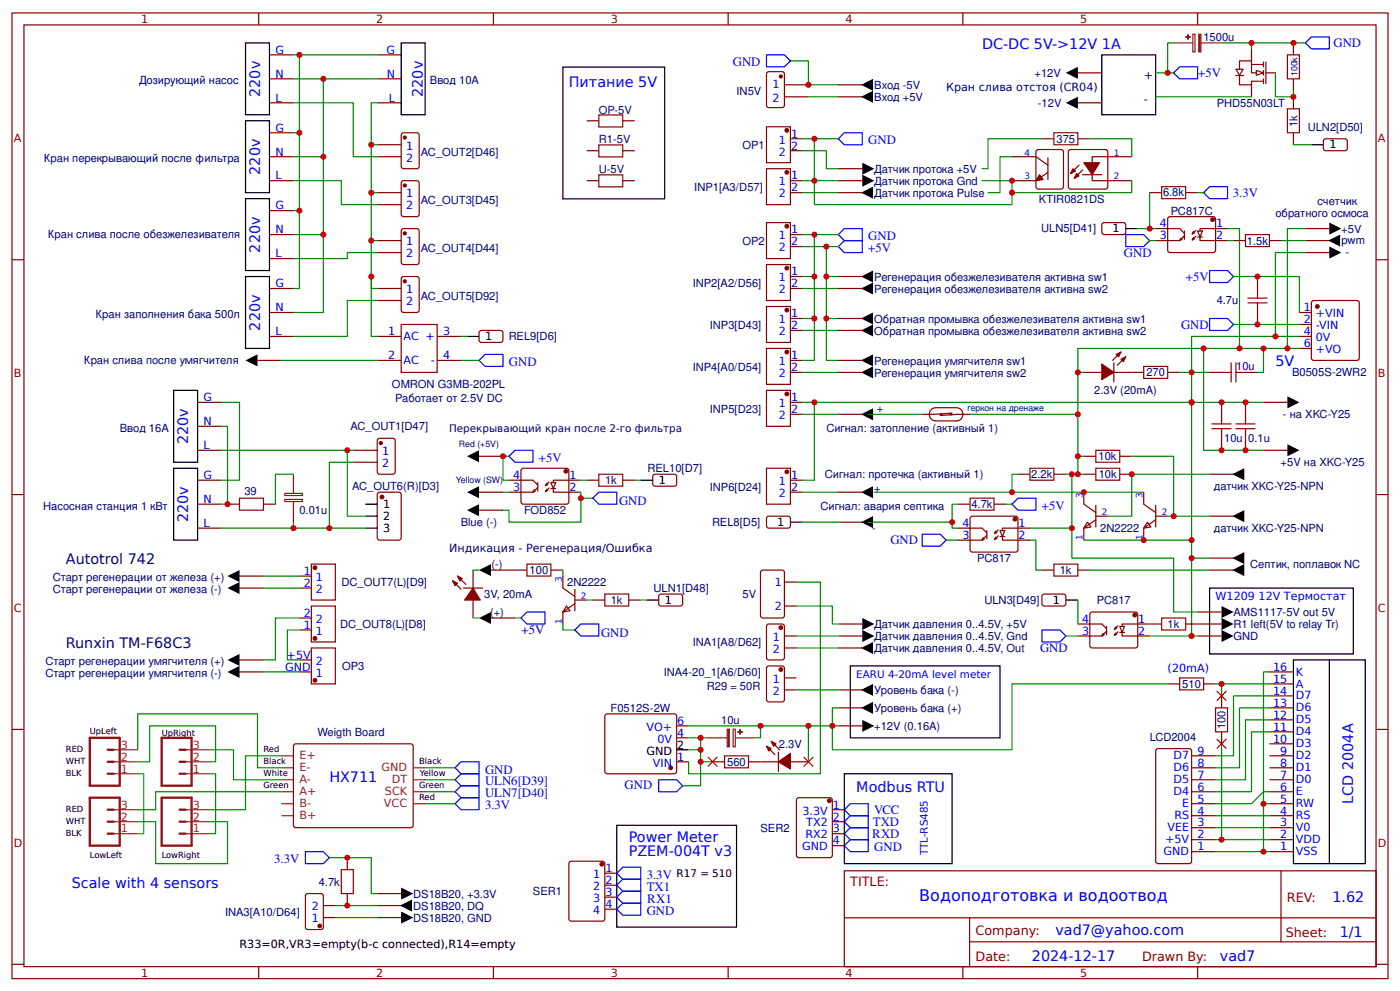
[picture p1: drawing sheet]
<svg xmlns="http://www.w3.org/2000/svg" width="309mm" height="219mm" viewBox="0 0 309 219" stroke-linecap="round" stroke-linejoin="round" font-family="sans-serif">
<g fill="none" stroke="#800" stroke-width=".26">
<path d="M2.6 2.9h304.1v213.2h-304.1zM5.3 5.5h298.7v208h-298.7zM57.1 2.9v2.6M59.5 12.1h5.3M59.5 17.4h5.3M83.3 12.1h5.3M83.3 17.4h5.3M109 2.9v2.6M160.9 2.9v2.6M169.4 16.1l.5-.3h2.9l.4 .3 .1 7.1-.3 .5-3.1 .1-.5-.3zM173.3 18.7h5.3M185.2 18.7h5.3"/>
<path d="M212.7 2.9v2.6M238.1 16.1h5.3M264.6 2.9v2.6M273 16.7h1.7M273 15.3h1.6l-.8 1.3zM273.8 15.3v-1.9h2.7v2.7h2.6M273.8 16.6v2.1h2.7v-.8h2.6M276.5 10.8v2.6M276.5 18.7v2.7M276.5 14.2h2.6M279.1 13.7v1.1M279.1 15.6v1"/>
<path d="M279.1 17.4v1.1M279.7 16.1h2.1M279.7 13.7v4.8M59.5 34.6h5.3M59.5 22.7h5.3M59.5 29.3h5.3M59.5 39.9h5.3M83.3 32h5.3M83.3 34.6h5.3M83.3 22.7h5.3M88.9 29.4l3.2-.1 .4 .3 .1 7.1-.3 .5-3.1 .1-.5-.3-.1-7.2zM129.6 39.9h2.7"/>
<path d="M129.6 33.3h2.7M129.6 26.7h2.7M137.6 39.9h2.6M137.6 33.3h2.6M137.6 26.7h2.6M169.3 37.3h5.3v7.9h-5.3zM169.3 28h5.3v7.9h-5.3zM173.3 21.4h5.3M174.6 39.9h2.7M174.6 30.6h2.7M174.6 33.3h2.7M185.2 39.9h5.3"/>
<path d="M185.2 21.4h5.3M185.2 37.3h5.3M238.1 22.7h5.3M292.4 30.9l.5-.3 4.5 .1 .3 .5-.1 1.8-.5 .3-4.5-.1-.2-.4zM2.6 57.4h2.7M59.5 46.5h5.3M59.5 57.1h5.3M59.5 51.8h5.3M83.3 42.5h5.3M83.3 45.2h5.3M83.3 53.1h5.3M83.3 55.8h5.3"/>
<path d="M88.7 40.2l.5-.3h2.9l.4 .3 .1 7.1-.3 .5h-3.1l-.5-.2zM88.9 50.6l3.2-.1 .4 .2 .1 7.2-.3 .4-3.1 .1-.5-.2-.1-7.2zM169.3 58.4h5.3v8h-5.3zM169.3 49.2h5.3v7.9h-5.3zM174.6 42.5h2.7M174.6 51.8h2.7M174.6 54.5h2.7M185.2 42.5h5.3M304 57.4h2.7M56.9 79.6h5.3M59.5 63.7h5.3M59.5 74.3h5.3"/>
<path d="M59.5 69h5.3M83.3 63.7h5.3M83.3 66.4h5.3M83.3 74.3h5.3M83.3 79.6h5.3M88.6 71.6h8v10.6h-8zM88.7 61.3l.5-.2h2.9l.4 .2 .1 7.2-.3 .4-3.1 .1-.5-.3zM96.6 74.3h5.3M96.6 79.6h5.3M106.1 73h4.8l.2 .5v1.9l-.5 .2-4.5-.1-.3-.4v-1.6zM169.3 67.7h5.3v7.9h-5.3zM169.3 76.9h5.3v8h-5.3z"/>
<path d="M174.6 63.7h2.7M174.6 61.1h2.7M174.6 70.3h2.7M174.6 73h2.7M174.6 79.6h2.7M185.2 63.7h5.3M185.2 61.1h5.3M185.2 70.3h5.3M185.2 73h5.3M185.2 79.6h5.3M247.6 77.7l-1.8 1.9M248.7 78.8l-1.8 1.8"/>
<path d="M277.8 61.1v2.6M277.8 69v2.6M287.1 74.3h2.6M287.1 69h2.6M287.1 71.6h2.6M287.1 76.9h2.6M289.8 66.6l.4-.2h9.6l.4 .2 .1 12.5-.3 .4-9.8 .1-.4-.3zM43.7 99.4h5.2M43.7 88.8h5.2M43.7 94.1h5.2M78.1 99.4h5.2M83.6 96.9l3.2-.1 .4 .2 .1 7.2-.2 .5h-3.2l-.5-.2-.1-7.2z"/>
<path d="M169.3 86.2h5.3v7.9h-5.3zM174.6 88.8h2.7M174.6 82.2h2.7M174.6 91.5h2.7M185.2 82.2h5.3M185.2 91.5h5.3M239.4 82.2h4M246.1 82.2h6.6M246.1 80.1v4.2M258 82.2h2.6M267.2 82.2h2.7M275.2 82.2h2.6"/>
<path d="M2.6 109.2h2.7M43.7 106h5.2M43.7 116.6h5.2M43.7 111.3h5.2M50.3 111.3h2.6M58.2 111.3h2.7M78.1 102.1h5.2M83.6 108.8l4.5-.1 .5 .3v9.7l-.2 .5-4.5 .1-.5-.3-.1-9.8zM105.8 108.7h5.3M105.8 100.8h5.3M105.8 112.7h5.3M112.4 106h5.3l1.1 1.1"/>
<path d="M115.4 103.5h10l.3 .4-.1 7.2-.5 .2h-9.7l-.3-.5v-6.9zM118.3 108.4l-.6 .3h-5.3M118.8 107.6l-1.1 1.1 .3-.5M118.8 106.6v1.8M121 107l-.5 .2M121 108.3l-.5 .3M121.3 106.4l-.8 .8 .3-.5M121.3 107.8l-.8 .8 .3-.6M121.7 106.6h1.1l-.6 1.3zM121.7 107.9h1.1M122.2 107.9v.8h6.1M128.3 106h-6.1v.6"/>
<path d="M129.6 106h2.7M137.6 106h2.6M144.5 104.8h4.7l.3 .5-.1 1.8-.4 .3-4.5-.1-.3-.5v-1.5zM169.3 103.4h5.3v7.9h-5.3zM169.4 114.2l.5-.2 4.5 .1 .2 .4v1.9l-.5 .2h-4.5l-.3-.5zM174.6 106h2.7M174.6 108.7h2.7M185.2 108.7h5.3M185.2 115.3h5.3M211.7 116.6h5.3l1 1.1M211.7 111.3h2.6M214.4 114.2l.4-.2 9.8 .1 .3 .4-.1 7.2-.4 .2-9.8-.1-.3-.4z"/>
<path d="M217.5 119l-.5 .3h-5.3M218 118.2l-1 1.1 .2-.6M218 117.2v1.8M219.6 111.3h2.6M220.3 117.6l-.6 .2M220.3 118.9l-.6 .2M220.5 117l-.8 .8 .3-.5M220.5 118.3l-.8 .8 .3-.5M220.9 117.2h1.1l-.5 1.3zM220.9 118.5h1.1M221.5 118.5v.8h6M224.9 104.7h2.6"/>
<path d="M227.5 116.6h-6v.6M232.8 104.7h2.7M239.4 104.7h2.7M239.4 100.8h2.7M239.4 108.7v2.6l2.7 1.9M240.2 115.3l.8 1.1-1.6 .2zM242.1 114h2.6M242.1 114.8l-2.7 1.8v2.7M242.1 111.6v4.8M247.4 104.7h2.6M247.4 100.8h2.6M252.7 108.7v2.6l2.6 1.9"/>
<path d="M253.5 115.3l.8 1.1-1.6 .2zM255.3 114h2.7M255.3 114.8l-2.6 1.8v2.7M255.3 111.6v4.8M267.2 104.7h5.3M267.2 114h5.3M304 109.2h2.7M52.9 127.2h5.3M52.9 129.9h5.3M66.1 127.2h2.7M66.1 129.9h2.7M66.1 139.1h2.7"/>
<path d="M66.1 136.5h2.7M68.8 124.6h5.3v7.9h-5.3zM68.8 133.8h5.3v8h-5.3zM100 128.3l1.9 1.8M101.1 127.2l1.8 1.9M102.4 129.9h4.2M104.5 125.9v4M104.5 132.5v4M108.5 136.5h5.3M108.5 125.9h7.9M121.7 125.9h2.7M124.4 127.2v2.7l2.6 1.8"/>
<path d="M125.1 133.8l.8 1.1-1.5 .2zM127 132.5h2.6M127 133.3l-2.6 1.8v2.7M127 130.1v4.8M131 132.5h2.6M138.9 132.5h2.7M145.8 131.3h4.8l.2 .4-.1 1.9-.4 .2h-4.5l-.3-.5v-1.6zM168.1 126.2l.4-.3h4.3l.4 .3 .1 9.7-.3 .5-4.5 .1-.4-.3zM169.4 138.1l.5-.3h2.9l.4 .3 .1 7.1-.3 .5h-3.1l-.5-.2zM173.3 128.5h2.6M173.3 133.8h2.6M185.2 137.8h5.3"/>
<path d="M230.2 125.9h2.6M238.1 125.9h2.7M267.2 125.9h5.3M267.2 123.2h5.3M52.9 145.7h5.3M52.9 148.4h5.3M66.1 145.7h2.7M66.1 148.4h2.7M68.8 143.1h5.3v7.9h-5.3zM133.7 157.9l.4-.3 15.1 .1 .3 .5-.1 12.4-.4 .3-15.1-.1-.3-.5zM169.6 147.1h3.2l.4 .2 .1 7.2-.3 .4-3.1 .1-.5-.3-.1-7.1zM173.3 140.4h2.6"/>
<path d="M173.3 143.1h2.6M173.3 149.7h2.6M173.3 152.3h2.6M185.2 140.4h5.3M185.2 143.1h5.3M185.2 152.3h5.3M185.2 156.3h5.3M258 151h2.6M265.9 151h2.7M269.9 153.7v2.6M280.5 148.4h5.3M280.5 156.3h5.3"/>
<path d="M280.5 159h5.3M280.5 153.7h5.3M280.5 151h5.3M2.6 161.1h2.7M65.1 164.3h25.9l.3 .5-.1 17.7-.4 .3-25.7-.1-.3-.5v-17.4zM149.5 168.2h2.6M149.5 162.9h2.6M149.5 160.3h2.6M157.4 168.2h2.7M165.4 168.2h6.6M169.3 164.8l1.9 1.8M170.4 163.7l1.8 1.9"/>
<path d="M172 166.1v4.2M174.6 168.2h4M185.2 160.3h5.3M255.4 165.6l.5-.3h6.8l.5 .3 .1 24.6-.3 .4-7.1 .1-.5-.2zM263.3 177.5h5.3M263.3 174.8h5.3M263.3 172.2h5.3M263.3 169.5h5.3M263.3 166.9h5.3M269.9 161.6v2.7M280.5 177.5h5.3M280.5 174.8h5.3"/>
<path d="M280.5 172.2h5.3M280.5 169.5h5.3M280.5 166.9h5.3M280.5 164.3h5.3M280.5 161.6h5.3M304 161.1h2.7M67.7 197.4l3.2-.1 .5 .3v7.1l-.2 .5-3.2 .1-.5-.3v-7.1zM71.4 200h2.7M76.7 189.4v2.6M76.7 197.3v2.7M83.3 197.3h5.3M83.3 200h5.3"/>
<path d="M125.9 190.3l7.2-.1 .4 .2 .1 12.5-.2 .4-7.2 .1-.5-.2v-12.5zM133.6 192.8h2.7M133.6 195.5h2.7M133.6 198.1h2.7M186.5 192.3h117.5v21.2h-117.5zM263.3 188.1h5.3M263.3 185.4h5.3M263.3 182.8h5.3M263.3 180.1h5.3M280.5 188.1h5.3M280.5 185.4h5.3M280.5 182.8h5.3"/>
<path d="M280.5 180.1h5.3M283 192.3v15.7M2.6 212.9h2.7M57.1 213.5v2.6M71.4 202.6h2.7M83.3 202.6h5.3M109 213.5v2.6M133.6 200.8h2.7M160.9 213.5v2.6M186.6 202.7h117.3M212.7 213.5v2.6M214.2 208h89.7"/>
<path d="M214.2 202.7v10.6M264.6 213.5v2.6M304 212.9h2.7"/>
</g>
<g fill="#800" stroke="#800" stroke-width=".26">
<path d="M169.3 164.8l1.1 .5-.5 .5z"/>
<path d="M170.4 163.7l1 .6-.5 .5z"/>
<path d="M172 168.2l2.6-1.8v3.4z"/>
<path d="M247.6 79.3l1.1-.5-.5 1.1z"/>
<path d="M246.6 78.3l1-.6-.5 1.1z"/>
<path d="M243.4 80.4l2.7 1.8-2.7 1.6z"/>
<path d="M101.1 127.2l1 .5-.5 .6z"/>
<path d="M100 128.3l1.1 .5-.6 .5z"/>
<path d="M104.5 129.9l1.6 2.6h-3.4z"/>
<circle cx="89.4" cy="30.4" r=".33"/>
<circle cx="89.4" cy="41" r=".33"/>
<circle cx="89.4" cy="51.5" r=".33"/>
<circle cx="84.1" cy="97.8" r=".33"/>
<circle cx="89.4" cy="62.1" r=".33"/>
<circle cx="84.4" cy="109.7" r=".4"/>
<circle cx="69.6" cy="125.4" r=".4"/>
<circle cx="173.8" cy="38" r=".4"/>
<circle cx="172.5" cy="16.9" r=".33"/>
<circle cx="173.8" cy="28.8" r=".4"/>
<circle cx="173.8" cy="59.2" r=".4"/>
<circle cx="173.8" cy="50" r=".4"/>
<circle cx="173.8" cy="68.5" r=".4"/>
<circle cx="172.5" cy="138.6" r=".4"/>
<circle cx="133" cy="190.8" r=".4"/>
<circle cx="173.8" cy="77.7" r=".4"/>
<circle cx="173.8" cy="87" r=".4"/>
<circle cx="173.8" cy="104.2" r=".4"/>
<circle cx="69.6" cy="141" r=".4"/>
<circle cx="172.5" cy="147.8" r=".4"/>
<circle cx="148.2" cy="169.5" r=".4"/>
<circle cx="70.6" cy="204.5" r=".4"/>
<circle cx="69.6" cy="150.2" r=".4"/>
<circle cx="291" cy="67.7" r=".4"/>
<circle cx="224.2" cy="114.6" r=".4"/>
<circle cx="125" cy="104.1" r=".4"/>
</g>
<g fill="none" stroke="#000" stroke-width=".26">
<path d="M54.2 9.5h5.3v15.8h-5.3zM88.6 9.5h5.3v15.8h-5.3zM124.4 14.8h22.4v29.1h-22.4zM243.4 12.1h11.9v13.2h-11.9zM54.2 26.7h5.3v15.8h-5.3zM289.7 32h2.7M54.2 43.9h5.3v15.8h-5.3zM54.2 61.1h5.3v15.8h-5.3zM103.2 74.3h2.6M38.4 86.2h5.3v15.9h-5.3zM38.4 103.4h5.3v15.9h-5.3zM80.7 116.6h2.6"/>
<path d="M80.7 111.3h2.6M80.7 114h2.6M141.6 106h2.6M174.6 115.3h2.7M142.9 132.5h2.6M285.8 145.7h15.8v45h-15.8zM293.7 145.7v45M149.5 165.6h2.6M136.3 182.2h26.4v22.5h-26.4z"/>
</g>
<g fill="none" stroke="#080" stroke-width=".26">
<path d="M64.8 12.1h1.3v17.2M64.8 17.4h18.5M66.1 12.1h17.2M71.4 17.4v17.2h-6.6M174.6 13.4h4v5.3h6.6M255.3 16.1h4M64.8 22.7h13.3v11.9h5.2M64.8 39.9h10.6v5.3h7.9M64.8 29.3h1.3v17.2h-1.3M71.4 34.6v17.2h-6.6M82 32v10.5h1.3M83.3 22.7h-1.3v9.3h1.3"/>
<path d="M177.3 30.6h2.6v9.3h5.3M177.3 33.3h5.3v4h2.6M177.3 39.9h2.6M178.6 21.4h6.6M179.9 30.6h5.3M66.1 46.5v17.2h-1.3M71.4 51.8v17.2h-6.6M82 42.5v10.6h1.3M82 53.1v10.6h1.3M83.3 55.8h-6.6v1.3h-11.9M177.3 54.5h5.3v6.6h2.6M177.3 51.8h2.6v9.3h-2.6"/>
<path d="M177.3 42.5h7.9M179.9 51.8h5.3M182.6 54.5h2.6M62.2 79.6h21.1M82 61.1v13.2h1.3M83.3 66.4h-6.6v7.9h-11.9M101.9 74.3h1.3M101.9 79.6h3.9M177.3 63.7h7.9M177.3 73h7.9M179.9 61.1v9.2h-2.6M179.9 70.3v9.3h-2.6"/>
<path d="M182.6 61.1v9.2h2.6M182.6 70.3v9.3h2.6M272.5 61.1h14.6v7.9M272.5 71.6h14.6M279.1 76.9h8M287.1 74.3h-23.8v45h-23.9M48.9 94.1h1.4v17.2h-1.4M48.9 88.8h4v17.2h-4M48.9 99.4h29.2M76.7 99.4v14.6h4M177.3 88.8h2.6v17.2h-2.6M177.3 82.2h7.9"/>
<path d="M177.3 91.5h7.9M179.9 88.8h83.4M191.8 91.5h11.9M214.3 91.5h23.8M238.1 82.2h1.3M260.6 82.2h6.6M277.8 82.2h1.3v-5.3h-41v27.8h-2.6M64.8 104.7h-3.9v6.6M64.8 115.3v1.3M72.8 116.6h7.9M78.1 102.1h-5.3v14.5h-23.9M111.1 108.7h1.3"/>
<path d="M112.4 100.8h-1.3v5.2h1.3M128.3 108.7v1.3h2.7M128.3 110v5.3h-15.9v-2.6h-1.3M128.3 106h1.3M140.2 106h1.4M177.3 108.7h7.9M177.3 115.3h7.9M191.8 115.3h18.5v1.3h1.4M193.1 108.7h59.6M209 119.3h2.7M211.7 111.3h-1.4v4M222.2 111.3h1.4"/>
<path d="M224.9 104.7h-1.3v4M227.5 119.3h1.4v6.6h1.3M236.8 104.7v11.9h-9.3M238.1 100.8h1.3M238.1 104.7h1.3M250 100.8h9.3v13.2h7.9M258 114h1.3M263.3 119.3v3.9h3.9M267.2 104.7h-17.2v9.3h-5.3M58.2 127.2h7.9M58.2 129.9h7.9M66.1 139.1h-2.6v6.6h2.6"/>
<path d="M66.1 136.5h-5.2v9.2h-2.7M104.5 125.9h1.3M104.5 136.5h1.3M113.8 136.5h1.3M124.4 137.8v1.3h2.6M124.4 125.9v1.3M129.6 132.5h1.4M141.6 132.5h1.3M175.9 133.8h8v4h1.3M175.9 128.5h5.3v42.4h-29.1v-2.7M240.8 125.9h26.4M58.2 148.4h7.9"/>
<path d="M175.9 140.4h9.3M175.9 143.1h9.3M175.9 152.3h9.3M185.2 156.3h-1.3v4h-31.8M258 151h-34.4v14.6h-39.7v-5.3h1.3M268.6 151h1.3M280.5 153.7h-8v13.2h-3.9M280.5 156.3h-6.7v13.2h-5.2M280.5 159h-5.3v13.2h-6.6M280.5 148.4h-1.4v29.1M280.5 151h-10.6v2.7M30.4 168.2h2.7v-7.9h14.5v7.9h-1.3"/>
<path d="M30.4 165.6v-8h26.5v11.9h5.3M46.3 170.9h1.3v13.2h-1.3M46.3 165.6h5.3v6.6h10.6M62.2 174.8h-27.8v4h-4M62.2 166.9h-8v11.9h-7.9M93.9 177.5h6.6M93.9 174.8h6.6M93.9 172.2h6.6M93.9 169.5h6.6M152.1 165.6h2.7v7.9h-4M152.1 162.9h2.7v2.7M154.8 162.9h1.3"/>
<path d="M154.8 168.2h2.6M168 160.3v2.6h-1.3M178.6 160.3v7.9M269.9 164.3v21.1M280.5 177.5h-1.4v10.6M280.5 174.8h-1.4l-2.6 2.7h-7.9M280.5 161.6h-4v13.2h-7.9M30.4 181.5h4v9.2h15.9v-9.2h-4M72.8 189.4h9.2v7.9h1.3M74.1 200h9.2M268.6 188.1h11.9M268.6 185.4h11.9"/>
<path d="M268.6 182.8h11.9M268.6 180.1h11.9M74.1 202.6h9.2"/>
</g>
<g fill="none" stroke="#a00000" stroke-width=".26">
<path d="M132.3 25.4h5.3v2.6h-5.3zM132.3 32h5.3v2.6h-5.3zM132.3 38.6h5.3v2.7h-5.3zM275.7 66.9h4.2M275.7 65.8h4.2M277.8 63.7v2.1M277.8 66.9v2.1M242.1 99.4h5.3v2.7h-5.3zM252.7 80.9h5.3v2.7h-5.3zM269.9 82.2h2.1M272 80.1v4.2M273 80.1v4.2"/>
<path d="M273 82.2h2.2M52.9 110h5.3v2.7h-5.3zM132.3 104.7h5.3v2.7h-5.3zM214.3 110h5.3v2.7h-5.3zM227.5 103.4h5.3v2.6h-5.3zM242.1 103.4h5.3v2.6h-5.3zM116.4 124.6h5.3v2.6h-5.3zM133.6 131.2h5.3v2.6h-5.3zM232.8 124.6h5.3v2.6h-5.3zM260.6 149.7h5.3v2.6h-5.3zM268.6 156.3h2.6v5.3h-2.6zM160.1 166.9h5.3v2.6h-5.3z"/>
<path d="M75.4 192h2.7v5.3h-2.7z"/>
</g>
<g fill="#000">
<path d="M190.2 18.7l2.7-1.3v2.7zM235.5 16.1l2.6-1.3v2.6zM190.2 21.4l2.7-1.3v2.6zM190.5 35.9l2.6 1.4-2.6 1.3zM190.5 38.6l2.6 1.3-2.6 1.3zM235.5 22.7l2.6-1.3v2.6zM190.2 42.5l2.7-1.3v2.7zM54.2 79.6l2.7-1.3v2.6zM190.2 61.1l2.7-1.4v2.7zM190.2 63.7l2.7-1.3v2.6zM190.2 70.3l2.7-1.3v2.6zM190.2 73l2.7-1.4v2.7z"/>
<path d="M190.2 79.6l2.7-1.3v2.6zM190.2 82.2l2.7-1.3v2.7zM190.2 91.5l2.7-1.3v2.6zM103.2 108.7l2.6-1.3v2.6zM103.2 100.8l2.6-1.4v2.7zM103.2 112.7l2.6-1.4v2.7zM190.2 108.7l2.7-1.3v2.6zM190.2 115.3l2.7-1.3v2.6zM272.3 104.7l2.6-1.3v2.6zM272.3 114l2.6-1.3v2.6zM50.3 127.2l2.6-1.3v2.6zM50.3 129.9l2.6-1.4v2.7z"/>
<path d="M105.8 125.9l2.7-1.3v2.6zM105.8 136.5l2.7-1.4v2.7zM190.5 136.5l2.6 1.3-2.6 1.3zM272.3 123.2l2.6-1.3v2.7zM272.3 125.9l2.6-1.3v2.6zM50.3 145.7l2.6-1.3v2.7zM50.3 148.4l2.6-1.3v2.6zM190.2 143.1l2.7-1.3v2.6zM190.2 156.3l2.7-1.3v2.6zM190.2 152.3l2.7-1.3v2.7zM190.5 139.1l2.6 1.3-2.6 1.4zM190.5 159l2.6 1.3-2.6 1.3z"/>
<path d="M88.4 200l2.6-1.4v2.7zM88.6 196l2.7 1.3-2.7 1.3zM88.6 201.3l2.7 1.3-2.7 1.3z"/>
</g>
<g fill="none" stroke="#8d2323" stroke-width=".26">
<path d="M62.9 110.3h3.9v.5h-3.9zM62.9 109h3.9v.4h-3.9zM64.8 104.7v4.3M64.8 110.8v4.5M25.1 170.9h5.3M25.1 168.2h5.3M25.1 165.6h5.3M25.1 178.8h5.3M41 170.9h5.3M41 168.2h5.3M41 165.6h5.3M41 178.8h5.3"/>
<path d="M62.2 166.9h2.6M62.2 169.5h2.6M62.2 172.2h2.6M62.2 174.8h2.6M62.2 177.5h2.6M91.3 169.5h2.6M91.3 172.2h2.6M91.3 174.8h2.6M91.3 177.5h2.6M156.1 162.9h4.5M162 161h.5v3.9h-.5zM162.5 162.9h4.2"/>
<path d="M25.1 184.1h5.3M25.1 181.5h5.3M41 184.1h5.3M41 181.5h5.3M62.2 180.1h2.6"/>
</g>
<g fill="none" stroke="#00f" stroke-width=".26">
<path d="M169.3 12.1h4l1.3 1.3-1.3 1.4h-4zM259.3 16.1l1.3-1.3h4v2.6h-4zM289.7 8.1h4v2.7h-4l-1.3-1.3zM186.5 29.3h4v2.7h-4l-1.3-1.4zM186.5 50.5h4v2.6h-4l-1.3-1.3zM186.5 53.1h4v2.7h-4l-1.3-1.3zM267.2 59.7h4l1.3 1.4-1.3 1.3h-4zM107.2 78.3h3.9v2.6h-3.9l-1.4-1.3zM267.2 70.3h4l1.3 1.3-1.3 1.4h-4zM113.8 99.4h3.9v2.7h-3.9l-1.4-1.3zM132.3 108.7h4v2.6h-4l-1.3-1.3zM203.7 118h4l1.3 1.3-1.3 1.3h-4z"/>
<path d="M224.9 110h4v2.7h-4l-1.3-1.4zM116.4 135.1h4v2.7h-4l-1.3-1.3zM128.3 137.8h4v2.6h-4l-1.3-1.3zM101.9 170.9h3.9v2.6h-3.9l-1.4-1.3zM101.9 173.5h3.9v2.7h-3.9l-1.4-1.4zM101.9 176.2h3.9v2.6h-3.9l-1.4-1.3zM101.9 168.2h3.9v2.7h-3.9l-1.4-1.4zM145.5 172.2h4l1.3 1.3-1.3 1.3h-4zM67.5 188.1h3.9l1.4 1.3-1.4 1.3h-3.9zM137.6 191.5h4v2.7h-4l-1.3-1.4zM137.6 194.2h4v2.6h-4l-1.3-1.3zM137.6 196.8h4v2.6h-4l-1.3-1.3z"/>
<path d="M137.6 199.4h4v2.7h-4l-1.3-1.3z"/>
</g>
<g fill="none" stroke="#8d2323" stroke-width=".53">
<path d="M19.8 162.9h6.7v10.6h-6.7zM19.8 176.2h6.7v10.5h-6.7zM23.8 165.6h1.3M23.8 168.2h1.3M23.8 170.9h1.3M23.8 178.8h1.3M35.7 162.9h6.6v10.6h-6.6zM35.7 176.2h6.6v10.5h-6.6zM39.7 165.6h1.3M39.7 168.2h1.3M39.7 170.9h1.3M39.7 178.8h1.3"/>
<path d="M23.8 181.5h1.3M23.8 184.1h1.3M39.7 181.5h1.3M39.7 184.1h1.3"/>
</g>
<path d="M30.4 170.9h1.3v13.2h-1.3" fill="none" stroke="#238d23" stroke-width=".26"/>
<g fill="#8d2323" stroke="#8d2323" stroke-width=".26">
<path d="M160.7 161h.4v3.9h-.4z"/>
<path d="M163.5 161.1v1z"/>
<path d="M163 161.6h1z"/>
</g>
<g fill="#000" stroke="#f00" stroke-width=".26">
<path d="M268.8 152.6l2.1 2.1zM270.9 152.6l-2.1 2.1z"/>
<path d="M156.4 167.2l2.1 2.1zM158.5 167.2l-2.1 2.1z"/>
<path d="M177.5 167.2l2.2 2.1zM179.7 167.2l-2.2 2.1z"/>
<path d="M268.8 163.2l2.1 2.1zM270.9 163.2l-2.1 2.1z"/>
</g>
<g fill="#840000" stroke="#840000" stroke-width=".26">
<path d="M207.8 91.4h.3v.3h-.3z"/>
<path d="M209.9 91.3h.3v.3h-.3z"/>
</g>
<path d="M210.3 91.2l-6.6 .3M211.3 92.9a1.46 1.46 0 0 0 1.4-1.4 1.46 1.46 0 0 0-1.4-1.5h-4.5a1.46 1.46 0 0 0-1.5 1.5 1.46 1.46 0 0 0 1.5 1.4h4.6M214.3 91.5l-6.6 .3" fill="none" stroke="#840000" stroke-width=".26"/>
<path d="M277.5 15.6l1.6 .5-1.6 .5z" fill="#fefefe" stroke="#800" stroke-width=".26"/>
<g fill="none" stroke="#080" stroke-width=".26">
<path d="M259.3 9.5h-1.3v6.6M269.9 9.5h6.6M281.8 16.1v5.3h4v-1.3M288.4 9.5h-11.9v1.3M179.9 39.9v5.3h43.7v-2.7M217 39.9h6.6v2.6h26.4v-2.6M223.6 34.6h-2.7v7.9h-2.6M230.2 30.6h-11.9v6.7h-1.3M240.8 30.6h9.2v4M255.3 21.4h21.2M285.8 32h3.9M251.4 50.5h2.6"/>
<path d="M254 42.5v8h1.3M254 53.1h1.3M264.6 42.5h1.3M271.2 50.5h2.6v26.4M271.2 53.1h1.3M283.1 53.1h5.3M288.4 50.5h-4v26.4M288.4 55.8h-6.6v18.5M265.9 76.9v22.5h13.2M263.3 88.8h15.8M236.8 116.6v6.6h22.5v11.9h5.3M238.1 132.5v5.3"/>
<path d="M263.3 123.2v17.2h1.3M235.5 140.4h2.6M254 140.4h9.3"/>
</g>
<g fill="none" stroke="#a00000" stroke-width=".26">
<path d="M284.4 12.1h2.7v5.3h-2.7zM232.8 29.3h5.3v2.7h-5.3zM284.4 24h2.7v5.3h-2.7zM256.6 41.2h5.3v2.7h-5.3zM275.2 51.8h5.3v2.7h-5.3zM267.8 93.6h4.2M267.8 94.7h4.2M269.9 91.5v2.1M269.9 94.7v2.1M273 93.6h4.3M273 94.7h4.3M275.2 91.5v2.1"/>
<path d="M275.2 94.7v2.1M256.6 136.5h5.3v2.6h-5.3z"/>
</g>
<g fill="none" stroke="#800" stroke-width=".26">
<path d="M285.8 9.5v2.6M285.8 17.4v2.7M223.6 34.6h5.3l2.6 1.9M228.9 33.3l.5-.3h5l.5 .3v7.9l-.2 .5-5.3 .1-.5-.3zM230.2 30.6h2.6M231.5 38l-2.6 1.9h-5.3M231.5 34.9v4.7M236.1 33.3l.4-.3 8 .1 .2 .4v8l-.5 .3-7.9-.1-.3-.5zM238.1 30.6h2.7M238.4 36.5l-1.9 1.8M239.2 37.5l-1.9 1.9M239.2 38.6h4.2"/>
<path d="M250 34.6h-8.7v5.3h8.7M285.8 21.4v2.6M285.8 29.3v2.7M243.5 49.4l.4-.2h4.5l.3 .5-.1 1.8-.4 .3-4.5-.1-.3-.4zM254 42.5h2.6M255.3 50.5h5.3l1.1 1M258 48.1l.5-.3 9.8 .1 .3 .5-.1 7.1-.5 .3-9.8-.1-.2-.5zM261.1 52.9l-.5 .2h-5.3M261.7 52.1l-1.1 1 .3-.5M261.7 51v1.9M261.9 42.5h2.7M263.9 51.4l-.5 .3"/>
<path d="M263.9 52.7l-.5 .3M264.2 50.9l-.8 .8 .3-.6M264.2 52.2l-.8 .8 .3-.5M264.6 51h1l-.5 1.3zM264.6 52.3h1M265.1 52.3v.8h6.1M271.2 50.5h-6.1v.5M272.5 53.1h2.7M280.5 53.1h2.6M288.4 50.5h5.3M288.4 53.1h5.3M288.4 55.8h5.3"/>
<path d="M269.9 88.8v2.7M269.9 96.8v2.6M275.2 88.8v2.7M275.2 96.8v2.6M279.1 99.4h5.3M279.1 88.8h5.3M230.3 131.4l.4-.2 4.5 .1 .3 .4-.1 1.9-.5 .2h-4.5l-.2-.5zM238.1 137.8h5.3l1.1 1.1M240.8 135.4l.5-.3 9.8 .1 .3 .5-.1 7.1-.5 .3-9.8-.1-.2-.4zM244.5 139.4l-1.1 1 .3-.5M244.5 138.3v1.9M246.7 138.7l-.5 .3"/>
<path d="M247 138.2l-.8 .8 .3-.5M247 139.5l-.8 .8 .3-.5M247.4 138.3h1l-.5 1.3zM247.4 139.6h1M247.9 139.6v.8h6.1M256.6 137.8h-8.7v.5M261.9 137.8h8M264.6 135.1h5.3M243.9 140.2l-.5 .2h-5.3M246.7 140l-.5 .3M264.6 140.4h5.3M176.2 176.2h7.2l.4 .2 .1 12.5-.3 .4-7.1 .1-.5-.3-.1-12.4z"/>
<path d="M183.9 178.8h2.6M183.9 181.5h2.6M183.9 184.1h2.6M183.9 186.7h2.6"/>
</g>
<path d="M248.7 50.5h2.7M235.5 132.5h2.6M267.2 129.9h31.8v14.5h-31.8zM187.9 147.1h33v15.8h-33zM186.5 170.9h23.8v19.8h-23.8z" fill="none" stroke="#000" stroke-width=".26"/>
<path d="M293.4 53.1l2.7-1.3v2.7zM293.7 49.2l2.6 1.3-2.6 1.3zM293.7 54.5l2.6 1.3-2.6 1.3zM284.4 98.1l2.7 1.3-2.7 1.4zM284.4 87.5l2.7 1.3-2.7 1.4zM269.9 133.8l2.6 1.3-2.6 1.4zM269.9 136.5l2.6 1.3-2.6 1.3zM269.9 139.1l2.6 1.3-2.6 1.4z" fill="#000"/>
<g fill="#800" stroke="#800" stroke-width=".26">
<path d="M229.7 38.6l.8 1-1.6 .3z"/>
<path d="M237.9 38.3l.5 .5-1.1 .6z"/>
<path d="M237.1 37.3l.5 .5-1.1 .5z"/>
<path d="M239.4 35.9h3.5l-1.6 2.7z"/>
<circle cx="250.7" cy="135.8" r=".4"/>
<circle cx="183.2" cy="176.8" r=".4"/>
<circle cx="267.9" cy="48.5" r=".4"/>
</g>
<path d="M248.7 51.8h4l1.3 1.3-1.3 1.4h-4zM267.2 41.2h4v2.7h-4l-1.3-1.4zM230.2 139.1h4l1.3 1.3-1.3 1.4h-4zM187.9 177.5h3.9v2.6h-3.9l-1.4-1.3zM186.5 184.1l1.4-1.3h3.9v2.6h-3.9zM186.5 181.5l1.4-1.4h3.9v2.7h-3.9zM187.9 185.4h3.9v2.7h-3.9l-1.4-1.4z" fill="none" stroke="#00f" stroke-width=".26"/>
<path d="M259.3 9.5h4.2M263.5 7.6h.5v3.9h-.5zM265.4 9.5h4.5" fill="none" stroke="#8d2323" stroke-width=".26"/>
<g fill="#8d2323" stroke="#8d2323" stroke-width=".26">
<path d="M264.8 7.6h.5v3.9h-.5z"/>
<path d="M262.5 7.6v1.1z"/>
<path d="M261.9 8.1l1.1 .1z"/>
</g>
<g fill="#c00">
<circle cx="210.3" cy="115.3" r=".66"/>
<circle cx="179.9" cy="88.8" r=".66"/>
<circle cx="263.3" cy="88.8" r=".66"/>
<circle cx="223.6" cy="108.7" r=".66"/>
<circle cx="238.1" cy="100.8" r=".66"/>
<circle cx="238.1" cy="104.7" r=".66"/>
<circle cx="238.1" cy="82.2" r=".66"/>
<circle cx="82" cy="53.1" r=".66"/>
<circle cx="82" cy="42.5" r=".66"/>
<circle cx="82" cy="32" r=".66"/>
<circle cx="269.9" cy="151" r=".66"/>
<circle cx="154.8" cy="168.2" r=".66"/>
<circle cx="168" cy="160.3" r=".66"/>
<circle cx="50.3" cy="111.3" r=".66"/>
<circle cx="182.6" cy="70.3" r=".66"/>
<circle cx="179.9" cy="70.3" r=".66"/>
<circle cx="179.9" cy="30.6" r=".66"/>
<circle cx="178.6" cy="18.7" r=".66"/>
<circle cx="179.9" cy="51.8" r=".66"/>
<circle cx="179.9" cy="39.9" r=".66"/>
<circle cx="179.9" cy="61.1" r=".66"/>
<circle cx="76.7" cy="99.4" r=".66"/>
<circle cx="71.4" cy="51.8" r=".66"/>
<circle cx="71.4" cy="34.6" r=".66"/>
<circle cx="66.1" cy="29.3" r=".66"/>
<circle cx="71.4" cy="17.4" r=".66"/>
<circle cx="66.1" cy="12.1" r=".66"/>
<circle cx="66.1" cy="46.5" r=".66"/>
<circle cx="182.6" cy="61.1" r=".66"/>
<circle cx="182.6" cy="54.5" r=".66"/>
<circle cx="72.8" cy="116.6" r=".66"/>
<circle cx="64.8" cy="116.6" r=".66"/>
<circle cx="183.9" cy="160.3" r=".66"/>
<circle cx="154.8" cy="165.6" r=".66"/>
<circle cx="279.1" cy="188.1" r=".66"/>
<circle cx="279.1" cy="177.5" r=".66"/>
<circle cx="269.9" cy="185.4" r=".66"/>
<circle cx="154.8" cy="162.9" r=".66"/>
<circle cx="178.6" cy="160.3" r=".66"/>
<circle cx="76.7" cy="189.4" r=".66"/>
<circle cx="76.7" cy="200" r=".66"/>
<circle cx="238.1" cy="91.5" r=".66"/>
<circle cx="239.4" cy="108.7" r=".66"/>
<circle cx="279.1" cy="76.9" r=".66"/>
<circle cx="252.7" cy="119.3" r=".66"/>
<circle cx="259.3" cy="114" r=".66"/>
<circle cx="263.3" cy="119.3" r=".66"/>
<circle cx="82" cy="61.1" r=".66"/>
<circle cx="128.3" cy="110" r=".66"/>
<circle cx="111.1" cy="100.8" r=".66"/>
<circle cx="263.3" cy="82.2" r=".66"/>
<circle cx="285.7" cy="9.5" r=".66"/>
<circle cx="285.7" cy="21.4" r=".66"/>
<circle cx="263.3" cy="123.2" r=".66"/>
<circle cx="236.8" cy="116.6" r=".66"/>
<circle cx="263.3" cy="140.4" r=".66"/>
<circle cx="223.6" cy="39.9" r=".66"/>
<circle cx="223.6" cy="42.5" r=".66"/>
<circle cx="276.5" cy="9.5" r=".66"/>
<circle cx="258" cy="16.1" r=".66"/>
<circle cx="265.9" cy="76.9" r=".66"/>
<circle cx="254" cy="50.5" r=".66"/>
<circle cx="284.4" cy="76.9" r=".66"/>
<circle cx="281.8" cy="74.3" r=".66"/>
<circle cx="250" cy="104.7" r=".66"/>
<circle cx="236.8" cy="104.7" r=".66"/>
<circle cx="269.9" cy="88.8" r=".66"/>
<circle cx="269.9" cy="99.4" r=".66"/>
<circle cx="275.2" cy="88.8" r=".66"/>
<circle cx="275.2" cy="99.4" r=".66"/>
<circle cx="277.8" cy="71.6" r=".66"/>
<circle cx="277.8" cy="61.1" r=".66"/>
<circle cx="273.8" cy="76.9" r=".66"/>
</g>
<text font-size="3.5" fill="#00f" x="203.1" y="199.1">Водоподготовка и водоотвод</text>
<g font-size="3.2" fill="#00f">
<text x="217" y="10.8">DC-DC 5V-&gt;12V 1A</text>
<text x="57.5" y="21.4" transform="rotate(-90 57.5 21.4)">220v</text>
<text x="93.4" y="21.4" transform="rotate(-90 93.4 21.4)">220v</text>
<text x="125.7" y="19.3">Питание 5V</text>
<text x="57.5" y="38.6" transform="rotate(-90 57.5 38.6)">220v</text>
<text x="57.5" y="55.8" transform="rotate(-90 57.5 55.8)">220v</text>
<text x="57.5" y="73" transform="rotate(-90 57.5 73)">220v</text>
<text x="281.8" y="80.9">5V</text>
<text x="41.6" y="98.1" transform="rotate(-90 41.6 98.1)">220v</text>
<text x="41.6" y="115.3" transform="rotate(-90 41.6 115.3)">220v</text>
<text x="72.8" y="172.8">HX711</text>
<text x="189.2" y="174.8">Modbus RTU</text>
<text x="299" y="177.5" transform="rotate(-90 299 177.5)">LCD 2004A</text>
<text x="138.9" y="185.9">Power Meter</text>
<text x="138.9" y="189.1">PZEM-004T v3</text>
<text x="15.9" y="196">Scale with 4 sensors</text>
<text x="294.4" y="199.2">1.62</text>
<text x="233.2" y="206.4">vad7@yahoo.com</text>
<text x="296" y="207">1/1</text>
<text x="228" y="212.3">2024-12-17</text>
<text x="269.5" y="212.2">vad7</text>
</g>
<g font-size="3.2" fill="#000080">
<text x="14.6" y="124.6">Autotrol 742</text>
<text x="14.6" y="143.1">Runxin TM-F68C3</text>
</g>
<g font-size="2.8" fill="#00f">
<text x="294.6" y="10.4">GND</text>
<text x="161.9" y="14.6">GND</text>
<text x="264.7" y="17">+5V</text>
<text x="191.8" y="31.8">GND</text>
<text x="272.4" y="43.5">3.3V</text>
<text x="191.8" y="53">GND</text>
<text x="191.8" y="55.6">+5V</text>
<text x="248.3" y="56.7">GND</text>
<text x="262" y="62">+5V</text>
<text x="260.9" y="72.6">GND</text>
<text x="112.4" y="80.8">GND</text>
<text x="119.1" y="101.9">+5V</text>
<text x="136.8" y="111.5">GND</text>
<text x="230.2" y="112.5">+5V</text>
<text x="196.7" y="120.2">GND</text>
<text x="115.2" y="140.1">+5V</text>
<text x="132.8" y="140.6">GND</text>
<text x="229.8" y="144">GND</text>
<text x="107.2" y="173.4">ULN6[D39]</text>
<text x="107.2" y="171">GND</text>
<text x="107.2" y="176">ULN7[D40]</text>
<text x="107.2" y="178.7">3.3V</text>
<text x="138" y="174.2">GND</text>
<text x="193.1" y="179.8">VCC</text>
<text x="192.7" y="185.1">RXD</text>
<text x="192.8" y="182.4">TXD</text>
<text x="60.6" y="190.6">3.3V</text>
<text x="193.1" y="187.9">GND</text>
<text x="142.9" y="194">3.3V</text>
<text x="142.9" y="196.7">TX1</text>
<text x="142.9" y="202">GND</text>
<text x="143" y="199.3">RX1</text>
</g>
<g font-size="2.8" fill="#800">
<text x="187.9" y="195.7">TITLE:</text>
<text x="284.3" y="199.2">REV:</text>
<text x="215.5" y="206.4">Company:</text>
<text x="284.1" y="206.9">Sheet:</text>
<text x="215.5" y="212.1">Date:</text>
<text x="252.3" y="212.2">Drawn By:</text>
</g>
<g font-size="2.5" fill="#800">
<text x="31.2" y="5.1">1</text>
<text x="83.1" y="5.1">2</text>
<text x="134.9" y="5.1">3</text>
<text x="186.8" y="5.1">4</text>
<text x="238.7" y="5.1">5</text>
<text x="3" y="31.4">A</text>
<text x="304.4" y="31.4">A</text>
<text x="3" y="83.3">B</text>
<text x="304.4" y="83.3">B</text>
<text x="3" y="135.1">C</text>
<text x="304.4" y="135.1">C</text>
<text x="3" y="187">D</text>
<text x="304.4" y="187">D</text>
<text x="31.2" y="215.7">1</text>
<text x="83.1" y="215.7">2</text>
<text x="134.9" y="215.7">3</text>
<text x="186.8" y="215.7">4</text>
<text x="238.7" y="215.7">5</text>
</g>
<g font-size="2.5" fill="#00f">
<text x="60.9" y="11.9">G</text>
<text x="85.4" y="11.9">G</text>
<text x="60.9" y="17.1">N</text>
<text x="85.5" y="17.1">N</text>
<text x="60.9" y="22.4">L</text>
<text x="85.9" y="22.4">L</text>
<text x="170.7" y="19.5">1</text>
<text x="170.7" y="22.4">2</text>
<text x="60.9" y="29.1">G</text>
<text x="60.9" y="34.3">N</text>
<text x="89.7" y="33">1</text>
<text x="89.7" y="35.7">2</text>
<text x="172.1" y="31.7">1</text>
<text x="172.1" y="34.3">2</text>
<text x="174.8" y="30.4">1</text>
<text x="174.8" y="33">2</text>
<text x="60.9" y="39.6">L</text>
<text x="172.1" y="41">1</text>
<text x="174.8" y="39.6">1</text>
<text x="60.9" y="46.2">G</text>
<text x="89.7" y="43.6">1</text>
<text x="89.7" y="46.2">2</text>
<text x="172.1" y="43.6">2</text>
<text x="174.8" y="42.3">2</text>
<text x="60.9" y="51.5">N</text>
<text x="172.1" y="52.9">1</text>
<text x="174.8" y="51.5">1</text>
<text x="256.3" y="52.9">3</text>
<text x="256.3" y="50.2">4</text>
<text x="268.7" y="50.2">1</text>
<text x="268.7" y="52.9">2</text>
<text x="60.9" y="56.8">L</text>
<text x="89.7" y="54.2">1</text>
<text x="89.7" y="56.8">2</text>
<text x="172.1" y="55.5">2</text>
<text x="174.8" y="54.2">2</text>
<text x="60.9" y="63.4">G</text>
<text x="89.7" y="64.8">1</text>
<text x="172.1" y="62.1">1</text>
<text x="172.1" y="64.8">2</text>
<text x="174.8" y="60.8">1</text>
<text x="174.8" y="63.4">2</text>
<text x="60.9" y="68.7">N</text>
<text x="89.7" y="67.4">2</text>
<text x="172.1" y="71.4">1</text>
<text x="174.8" y="70.1">1</text>
<text x="288" y="68.7">1</text>
<text x="288" y="71.4">2</text>
<text x="290.7" y="70.1">+VIN</text>
<text x="60.9" y="74">L</text>
<text x="85.7" y="74">1</text>
<text x="89.2" y="75.1">AC +</text>
<text x="97.9" y="74">3</text>
<text x="172.1" y="74">2</text>
<text x="174.8" y="72.7">2</text>
<text x="288" y="74">4</text>
<text x="288" y="76.7">6</text>
<text x="290.7" y="72.7">-VIN</text>
<text x="290.7" y="75.4">0V</text>
<text x="290.7" y="78">+VO</text>
<text x="85.7" y="79.3">2</text>
<text x="89.2" y="80.4">AC</text>
<text x="95.2" y="80.4">-</text>
<text x="97.9" y="79.3">4</text>
<text x="172.1" y="80.6">1</text>
<text x="172.1" y="83.3">2</text>
<text x="174.8" y="79.3">1</text>
<text x="174.8" y="82">2</text>
<text x="45" y="88.6">G</text>
<text x="172.1" y="89.9">1</text>
<text x="174.8" y="88.6">1</text>
<text x="45" y="93.9">N</text>
<text x="172.1" y="92.6">2</text>
<text x="174.8" y="91.2">2</text>
<text x="45" y="99.2">L</text>
<text x="84.4" y="100.5">1</text>
<text x="45" y="105.8">G</text>
<text x="84.4" y="103.1">2</text>
<text x="113.4" y="105.8">4</text>
<text x="125.8" y="105.8">1</text>
<text x="172.1" y="107.1">1</text>
<text x="174.8" y="105.8">1</text>
<text x="45" y="111.1">N</text>
<text x="113.4" y="108.4">3</text>
<text x="125.8" y="108.4">2</text>
<text x="172.1" y="109.7">2</text>
<text x="174.8" y="108.4">2</text>
<text x="45" y="116.4">L</text>
<text x="212.6" y="119">3</text>
<text x="212.6" y="116.4">4</text>
<text x="225" y="116.4">1</text>
<text x="225" y="119">2</text>
<text x="67.1" y="126.9">1</text>
<text x="67.1" y="129.6">2</text>
<text x="69.8" y="128.3">1</text>
<text x="69.8" y="130.9">2</text>
<text x="171.2" y="129.3">1</text>
<text x="67.1" y="136.2">2</text>
<text x="69.8" y="137.5">2</text>
<text x="171.2" y="134.6">2</text>
<text x="239.1" y="137.5">4</text>
<text x="251.5" y="137.5">1</text>
<text x="268.6" y="132.5">W1209 12V Термостат</text>
<text x="67.1" y="138.9">1</text>
<text x="69.8" y="140.2">1</text>
<text x="170.8" y="141.5">1</text>
<text x="239.1" y="140.2">3</text>
<text x="251.5" y="140.2">2</text>
<text x="63" y="148.1">GND</text>
<text x="63.3" y="145.5">+5V</text>
<text x="69.8" y="149.4">1</text>
<text x="69.8" y="146.8">2</text>
<text x="170.8" y="144.1">2</text>
<text x="258" y="148.4">(20mA)</text>
<text x="281.3" y="148.1">16</text>
<text x="286.3" y="149.2">K</text>
<text x="170.8" y="150.8">1</text>
<text x="170.8" y="153.4">2</text>
<text x="281.3" y="153.4">14</text>
<text x="281.3" y="150.8">15</text>
<text x="286.3" y="154.5">D7</text>
<text x="286.3" y="151.8">A</text>
<text x="142.9" y="161.3">VO+</text>
<text x="149.6" y="160">6</text>
<text x="281.3" y="161.3">11</text>
<text x="281.3" y="158.7">12</text>
<text x="281.3" y="156.1">13</text>
<text x="286.3" y="159.8">D5</text>
<text x="286.3" y="157.1">D6</text>
<text x="145.3" y="164">0V</text>
<text x="149.6" y="168">1</text>
<text x="149.6" y="162.7">4</text>
<text x="259.3" y="167.7">D7</text>
<text x="264.6" y="166.6">9</text>
<text x="281.3" y="164">10</text>
<text x="282.9" y="166.6">9</text>
<text x="286.3" y="167.7">D2</text>
<text x="286.3" y="165">D3</text>
<text x="286.3" y="162.4">D4</text>
<text x="144.2" y="169.3">VIN</text>
<text x="259.3" y="173">D5</text>
<text x="259.3" y="170.3">D6</text>
<text x="264.6" y="171.9">7</text>
<text x="264.6" y="169.3">8</text>
<text x="282.9" y="171.9">7</text>
<text x="282.9" y="169.3">8</text>
<text x="286.3" y="173">D0</text>
<text x="286.3" y="170.3">D1</text>
<text x="177.3" y="179.9">3.3V</text>
<text x="184" y="178.5">1</text>
<text x="259.3" y="175.6">D4</text>
<text x="261.2" y="178.3">E</text>
<text x="264.6" y="179.9">4</text>
<text x="264.6" y="177.2">5</text>
<text x="264.6" y="174.6">6</text>
<text x="282.9" y="179.9">4</text>
<text x="282.9" y="177.2">5</text>
<text x="282.9" y="174.6">6</text>
<text x="286.3" y="178.3">RW</text>
<text x="286.3" y="175.6">E</text>
<text x="177.9" y="185.2">RX2</text>
<text x="178.1" y="182.5">TX2</text>
<text x="184" y="181.2">2</text>
<text x="184" y="183.8">3</text>
<text x="257.9" y="183.6">VEE</text>
<text x="259.4" y="180.9">RS</text>
<text x="264.6" y="185.2">2</text>
<text x="264.6" y="182.5">3</text>
<text x="282.9" y="185.2">2</text>
<text x="282.9" y="182.5">3</text>
<text x="286.3" y="183.6">V0</text>
<text x="286.3" y="180.9">RS</text>
<text x="177.2" y="187.8">GND</text>
<text x="184" y="186.5">4</text>
<text x="257.1" y="188.9">GND</text>
<text x="257.4" y="186.2">+5V</text>
<text x="264.6" y="187.8">1</text>
<text x="282.9" y="187.8">1</text>
<text x="286.3" y="188.9">VSS</text>
<text x="286.3" y="186.2">VDD</text>
<text x="131.1" y="193.9">1</text>
<text x="131.1" y="196.5">2</text>
<text x="133.7" y="192.6">1</text>
<text x="133.7" y="195.2">2</text>
<text x="133.7" y="197.9">3</text>
<text x="68.9" y="203.7">1</text>
<text x="68.9" y="201">2</text>
<text x="131.1" y="199.2">3</text>
<text x="131.1" y="201.8">4</text>
<text x="133.7" y="200.5">4</text>
</g>
<g font-size="2.5" fill="#000080">
<text x="265.9" y="9.1">1500u</text>
<text x="228.6" y="16.9">+12V</text>
<text x="252.7" y="17.4">+</text>
<text x="30.7" y="18.6">Дозирующий насос</text>
<text x="95" y="18.6">Ввод 10A</text>
<text x="162.7" y="21">IN5V</text>
<text x="193.1" y="19.7">Вход -5V</text>
<text x="193.1" y="22.3">Вход +5V</text>
<text x="209" y="20.1">Кран слива отстоя (CR04)</text>
<text x="229.3" y="23.6">-12V</text>
<text x="252.7" y="22.7">-</text>
<text x="268.9" y="23.6">PHD55N03LT</text>
<text x="132.3" y="25.3">OP-5V</text>
<text x="286.6" y="28" transform="rotate(-90 286.6 28)">1k</text>
<text x="288.9" y="28.9">ULN2[D50]</text>
<text x="9.7" y="35.8">Кран перекрывающий после фильтра</text>
<text x="93" y="34.5">AC_OUT2[D46]</text>
<text x="132.3" y="31.6">R1-5V</text>
<text x="164.1" y="32.9">OP1</text>
<text x="233.4" y="31.5">375</text>
<text x="132.3" y="38.2">U-5V</text>
<text x="193.1" y="38.2">Датчик протока +5V</text>
<text x="193.1" y="40.8">Датчик протока Gnd</text>
<text x="93" y="45.1">AC_OUT3[D45]</text>
<text x="153.4" y="42.2">INP1[A3/D57]</text>
<text x="193.1" y="43.5">Датчик протока Pulse</text>
<text x="229.5" y="44.8">KTIR0821DS</text>
<text x="256.9" y="43.4">6.8k</text>
<text x="258.6" y="47.4">PC817C</text>
<text x="281.8" y="47.8">обратного осмоса</text>
<text x="291" y="45.2">счетчик</text>
<text x="10.6" y="52.7">Кран слива после обезжелезивателя</text>
<text x="230" y="51.3">ULN5[D41]</text>
<text x="296.3" y="51.4">+5V</text>
<text x="296.4" y="54">pwm</text>
<text x="93" y="55.6">AC_OUT4[D44]</text>
<text x="164.1" y="54.1">OP2</text>
<text x="275.5" y="54">1.5k</text>
<text x="297.2" y="56.6">-</text>
<text x="153" y="63.3">INP2[A2/D56]</text>
<text x="193.1" y="62">Регенерация обезжелезивателя активна sw1</text>
<text x="193.1" y="64.6">Регенерация обезжелезивателя активна sw2</text>
<text x="21.2" y="70.2">Кран заполнения бака 500л</text>
<text x="93" y="66.2">AC_OUT5[D92]</text>
<text x="193.1" y="71.3">Обратная промывка обезжелезивателя активна sw1</text>
<text x="268.8" y="67.2">4.7u</text>
<text x="112.4" y="75.1">REL9[D6]</text>
<text x="156.8" y="72.6">INP3[D43]</text>
<text x="193.1" y="73.9">Обратная промывка обезжелезивателя активна sw2</text>
<text x="18.6" y="80.4">Кран слива после умягчителя</text>
<text x="153" y="81.9">INP4[A0/D54]</text>
<text x="193.1" y="80.5">Регенерация умягчителя sw1</text>
<text x="193.1" y="83.2">Регенерация умягчителя sw2</text>
<text x="253.3" y="83.1">270</text>
<text x="273.1" y="81.8">10u</text>
<text x="285.5" y="83.1">B0505S-2WR2</text>
<text x="86.6" y="85.7">OMRON G3MB-202PL</text>
<text x="87.3" y="88.8">Работает от 2.5V DC</text>
<text x="241.7" y="87.1">2.3V (20mA)</text>
<text x="26.5" y="95.4">Ввод 16A</text>
<text x="77.4" y="95">AC_OUT1[D47]</text>
<text x="156.8" y="91.1">INP5[D23]</text>
<text x="182.6" y="95.5">Сигнал: затопление (активный 1)</text>
<text x="193.7" y="91.1">+</text>
<text x="283.4" y="92.4">- на XKC-Y25</text>
<text x="242.7" y="101.6">10k</text>
<text x="270.5" y="97.7">10u</text>
<text x="275.8" y="97.7">0.1u</text>
<text x="133.7" y="106.9">1k</text>
<text x="143.1" y="104.2">REL10[D7]</text>
<text x="182.2" y="105.6">Сигнал: протечка (активный 1)</text>
<text x="227.8" y="105.6">2.2k</text>
<text x="242.7" y="105.6">10k</text>
<text x="282.9" y="103">+5V на XKC-Y25</text>
<text x="9.5" y="112.5">Насосная станция 1 кВт</text>
<text x="54" y="109.2">39</text>
<text x="66.1" y="113.6">0.01u</text>
<text x="77.8" y="108.2">AC_OUT6(R)[D3]</text>
<text x="115.8" y="113.5">FOD852</text>
<text x="156.8" y="108.3">INP6[D24]</text>
<text x="181.2" y="112.7">Сигнал: авария септика</text>
<text x="193.1" y="108.7">+</text>
<text x="214.6" y="112.2">4.7k</text>
<text x="268.2" y="108.2">датчик XKC-Y25-NPN</text>
<text x="101.8" y="116.2">Blue (-)</text>
<text x="157.3" y="116.1">REL8[D5]</text>
<text x="192.7" y="117.5">-</text>
<text x="243.1" y="117.5">2N2222</text>
<text x="268.2" y="117.5">датчик XKC-Y25-NPN</text>
<text x="99.2" y="121.9">Индикация - Регенерация/Ошибка</text>
<text x="108.6" y="125.4">(-)</text>
<text x="215.9" y="124.1">PC817</text>
<text x="276.2" y="125.4">Септик, поплавок NC</text>
<text x="11.7" y="131">Старт регенерации от железа (-)</text>
<text x="11.7" y="128.4">Старт регенерации от железа (+)</text>
<text x="75.4" y="129.5">DC_OUT7(L)[D9]</text>
<text x="117" y="126.7">100</text>
<text x="125.3" y="129.4">2N2222</text>
<text x="144.4" y="130.7">ULN1[D48]</text>
<text x="234.1" y="126.7">1k</text>
<text x="107" y="132">3V, 20mA</text>
<text x="108.3" y="136">(+)</text>
<text x="134.9" y="133.4">1k</text>
<text x="164" y="132.1">5V</text>
<text x="217.5" y="133.5">ULN3[D49]</text>
<text x="242.3" y="133.4">PC817</text>
<text x="272.5" y="136.1">AMS1117-5V out 5V</text>
<text x="75.1" y="138.6">DC_OUT8(L)[D8]</text>
<text x="153.1" y="142.7">INA1[A8/D62]</text>
<text x="193.1" y="141.3">Датчик давления 0..4.5V, Gnd</text>
<text x="193.1" y="138.7">Датчик давления 0..4.5V, +5V</text>
<text x="258" y="138.6">1k</text>
<text x="272.5" y="141.3">GND</text>
<text x="272.5" y="138.7">R1 left(5V to relay Tr)</text>
<text x="10" y="149.5">Старт регенерации умягчителя (-)</text>
<text x="10" y="146.9">Старт регенерации умягчителя (+)</text>
<text x="75.6" y="147.9">OP3</text>
<text x="146.6" y="149.2">INA4-20_1[A6/D60]</text>
<text x="193.1" y="144">Датчик давления 0..4.5V, Out</text>
<text x="156.1" y="152.3">R29 = 50R</text>
<text x="193.1" y="153.3">Уровень бака (-)</text>
<text x="261.2" y="151.9">510</text>
<text x="134.9" y="157.2">F0512S-2W</text>
<text x="159.3" y="159.8">10u</text>
<text x="193.1" y="157.3">Уровень бака (+)</text>
<text x="193.1" y="161.2">+12V (0.16A)</text>
<text x="270.7" y="161" transform="rotate(-90 270.7 161)">100</text>
<text x="70.1" y="162.5">Weigth Board</text>
<text x="172.1" y="165.1">2.3V</text>
<text x="254" y="163.7">LCD2004</text>
<text x="160.7" y="169.1">560</text>
<text x="168" y="183.7">SER2</text>
<text x="70.4" y="195.6">4.7k</text>
<text x="117.7" y="197.7">SER1</text>
<text x="49.7" y="202.3">INA3[A10/D64]</text>
<text x="91.3" y="203.5">DS18B20, GND</text>
<text x="91.3" y="198.2">DS18B20, +3.3V</text>
<text x="91.3" y="200.9">DS18B20, DQ</text>
</g>
<g font-size="2.5">
<text x="293.7" y="32.8">1</text>
<text x="245.8" y="51.3">1</text>
<text x="107.2" y="75.1">1</text>
<text x="145.5" y="106.8">1</text>
<text x="84.7" y="112.1">1</text>
<text x="84.7" y="117.4">3</text>
<text x="84.7" y="114.8">2</text>
<text x="171.7" y="116.1">1</text>
<text x="146.8" y="133.3">1</text>
<text x="232.6" y="133.3">1</text>
<text x="142.8" y="166.6">GND</text>
<text x="149.6" y="165.3">2</text>
<text x="52.9" y="209.2">R33=0R,VR3=empty(b-c connected),R14=empty</text>
</g>
<g font-size="2.5" fill="#8d2323">
<text x="26.7" y="168">2</text>
<text x="26.7" y="165.3">3</text>
<text x="42.6" y="168">2</text>
<text x="42.6" y="165.3">3</text>
<text x="66.1" y="167.7">E+</text>
<text x="26.7" y="170.6">1</text>
<text x="42.6" y="170.6">1</text>
<text x="66.1" y="170.3">E-</text>
<text x="66.1" y="173">A-</text>
<text x="84.3" y="170.3">GND</text>
<text x="86.5" y="173">DT</text>
<text x="26.7" y="178.5">3</text>
<text x="42.6" y="178.5">3</text>
<text x="66.1" y="175.6">A+</text>
<text x="66.1" y="178.3">B-</text>
<text x="84.8" y="178.3">VCC</text>
<text x="85" y="175.6">SCK</text>
<text x="26.7" y="183.8">1</text>
<text x="26.7" y="181.2">2</text>
<text x="42.6" y="183.8">1</text>
<text x="42.6" y="181.2">2</text>
<text x="66.1" y="180.9">B+</text>
</g>
<text font-size="2.3" fill="#000080" x="99.2" y="95.5">Перекрывающий кран после 2-го фильтра</text>
<g font-size="2.3" fill="#00f">
<text x="189.2" y="149.7">EARU 4-20mA level meter</text>
<text x="205" y="188.9" transform="rotate(-90 205 188.9)">TTL-RS485</text>
</g>
<text font-size="2.3" x="149.5" y="193.8">R17 = 510</text>
<g font-size="1.9" fill="#000080">
<text x="286.6" y="16.8" transform="rotate(-90 286.6 16.8)">100k</text>
<text x="213.8" y="90.8">геркон на дренаже</text>
<text x="101.4" y="98.8">Red (+5V)</text>
<text x="100.7" y="106.7">Yellow (SW)</text>
</g>
<g font-size="1.9" fill="#00f">
<text x="226.3" y="34.3">4</text>
<text x="246.1" y="34.3">1</text>
<text x="226.3" y="39.6">3</text>
<text x="246.1" y="39.6">2</text>
<text x="239.2" y="110" transform="rotate(-90 239.2 110)">3</text>
<text x="243.4" y="113.7">2</text>
<text x="252.4" y="110" transform="rotate(-90 252.4 110)">3</text>
<text x="256.6" y="113.7">2</text>
<text x="239.2" y="119.2" transform="rotate(-90 239.2 119.2)">1</text>
<text x="252.4" y="119.2" transform="rotate(-90 252.4 119.2)">1</text>
<text x="124.1" y="128.5" transform="rotate(-90 124.1 128.5)">3</text>
<text x="124.1" y="137.7" transform="rotate(-90 124.1 137.7)">1</text>
<text x="128.3" y="132.2">2</text>
</g>
<g font-size="1.9">
<text x="14.6" y="166.1">RED</text>
<text x="19.8" y="162.2">UpLeft</text>
<text x="35.7" y="162.4">UpRight</text>
<text x="58.2" y="166.1">Red</text>
<text x="14.6" y="171.4">BLK</text>
<text x="14.6" y="168.8">WHT</text>
<text x="58.2" y="171.4">White</text>
<text x="58.2" y="168.8">Black</text>
<text x="92.6" y="168.8">Black</text>
<text x="92.7" y="171.4">Yellow</text>
<text x="14.6" y="179.4">RED</text>
<text x="58.2" y="174">Green</text>
<text x="92.6" y="174.1">Green</text>
<text x="92.6" y="176.7">Red</text>
<text x="14.6" y="184.7">BLK</text>
<text x="14.6" y="182">WHT</text>
<text x="19.8" y="189.4">LowLeft</text>
<text x="35.7" y="189.4">LowRight</text>
</g>
</svg>
